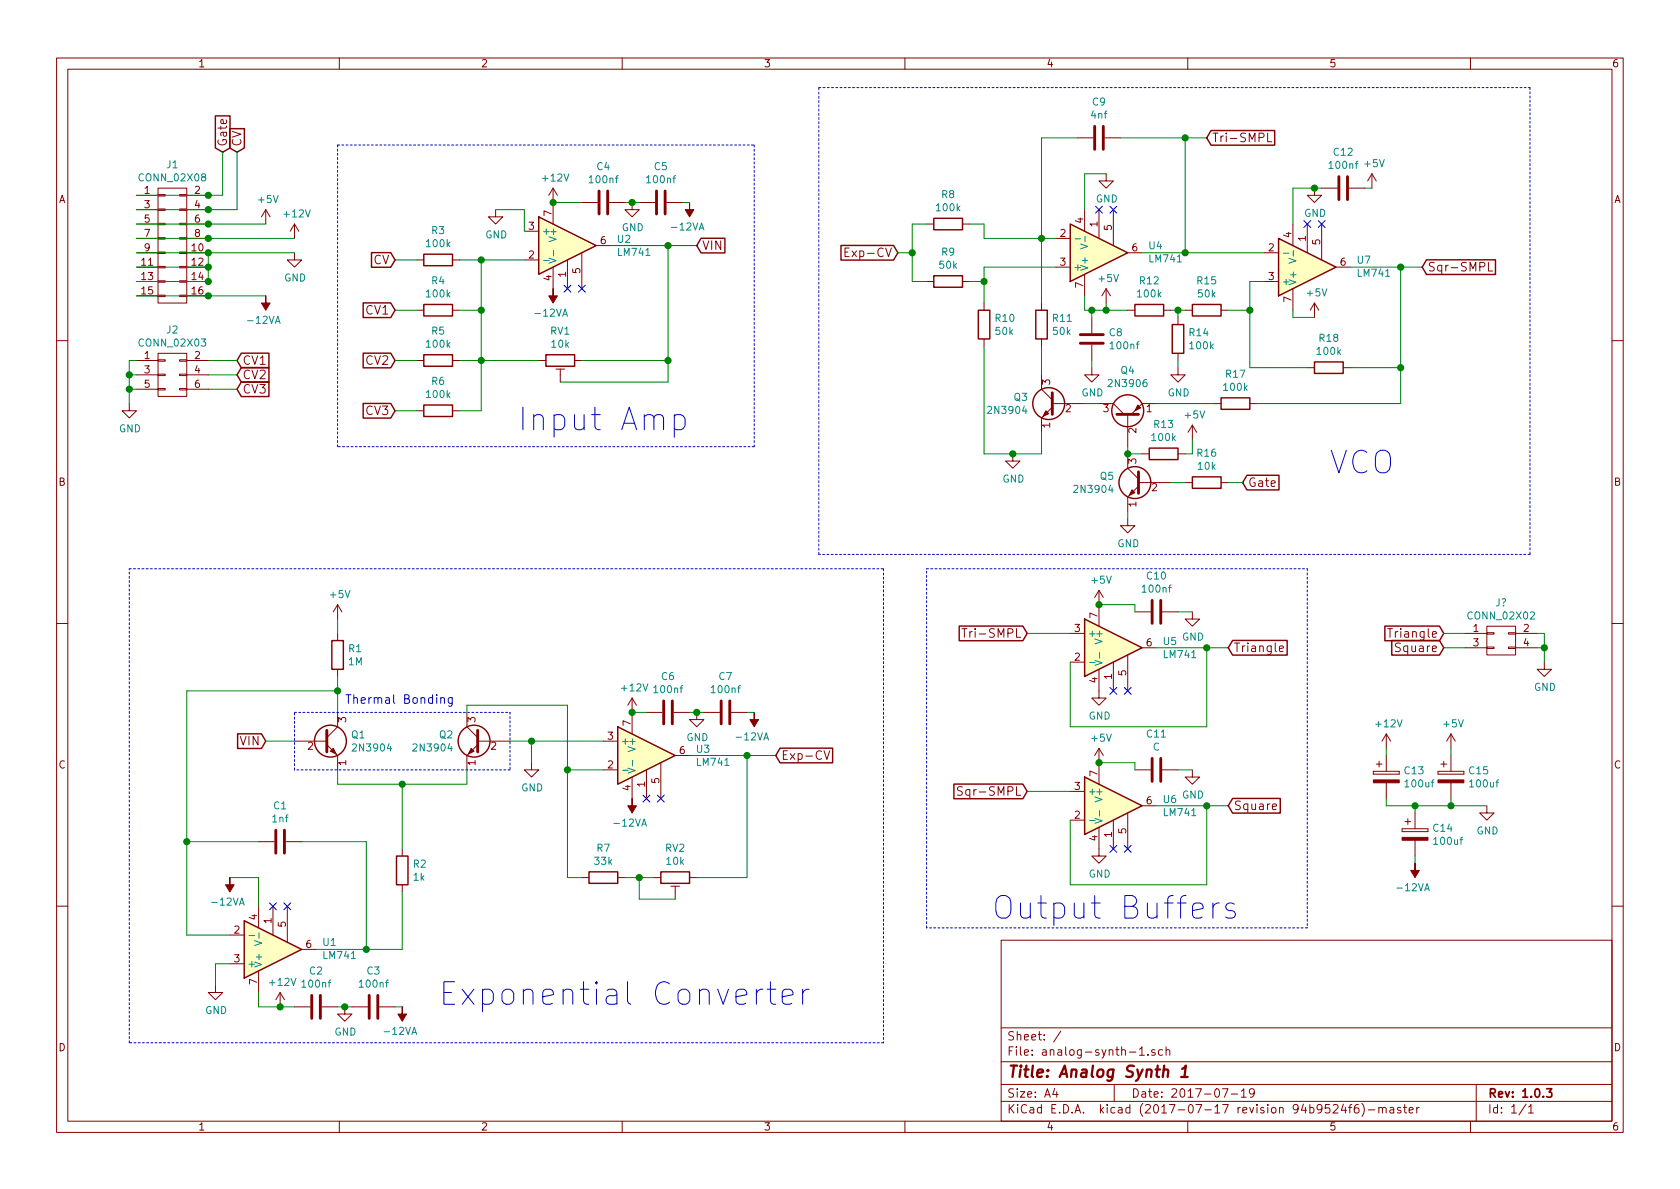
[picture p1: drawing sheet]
<svg xmlns="http://www.w3.org/2000/svg" width="297mm" height="210mm" viewBox="0 0 297 210" stroke-linecap="round" stroke-linejoin="round" font-family="sans-serif">
<g fill="none" stroke="#840000" stroke-width=".18">
<path d="M10 10.3h277v189.9h-277zM12 12.2h273v186.1h-273zM60 10.3v1.9M110 10.3v1.9M160 10.3v1.9M210 10.3v1.9M260 10.3v1.9M24.1 34.5h3.8M24.1 37.1h3.8M24.1 39.6h3.8M27.9 39.5h1.3v.2h-1.3zM27.9 37h1.3v.2h-1.3z"/>
<path d="M27.9 34.4h1.3v.3h-1.3zM27.9 33.3h5.1v20.3h-5.1zM31.7 39.5h1.3v.2h-1.3zM31.7 37h1.3v.2h-1.3zM31.7 34.4h1.3v.3h-1.3zM33 34.5h3.8M33 37.1h3.8M33 39.6h3.8M47 37.1l-.8 1.2M47 37.1v2.5M47 37.1l.8 1.2M52.1 39.6l-.8 1.3"/>
<path d="M52.1 39.6v2.6M52.1 39.6l.7 1.3M87.6 37.1v1.2h1.3l-1.3 1.3-1.2-1.3h1.2M97.8 33.3v6.3M97.8 33.3l-.8 1.2M97.8 33.3l.8 1.2M102.9 35.8h2.8M107.7 35.8h2.8M111.8 35.8v1.3h1.2l-1.2 1.2-1.3-1.2h1.3M113 35.8h2.8M117.9 35.8h2.7M163.8 39.6h1.3"/>
<path d="M170.2 39.6h1.2M190.5 24.4h2.8M191.8 37.1v3.8M194.3 37.1v5.1M195.3 24.4h2.8M195.6 30.7v1.3h1.2l-1.2 1.3-1.3-1.3h1.3M196.8 37.1v6.3M224.1 23.5v1.6h.8M228.6 39.6v3.8M231.1 39.6v5.1M232.4 33.3v1.2h1.3l-1.3 1.3-1.3-1.3h1.3M233.7 39.6v6.4"/>
<path d="M233.7 33.3h2.8M238.5 33.3h2.8M242.6 30.7l-.8 1.3M242.6 30.7v2.6M242.6 30.7l.7 1.3M24.1 42.2h3.8M24.1 44.7h3.8M24.1 47.2h3.8M24.1 49.8h3.8M24.1 52.3h3.8M27.9 52.2h1.3v.2h-1.3zM27.9 49.7h1.3v.2h-1.3z"/>
<path d="M27.9 47.1h1.3v.3h-1.3zM27.9 44.6h1.3v.2h-1.3zM27.9 42h1.3v.3h-1.3zM31.7 52.2h1.3v.2h-1.3zM31.7 49.7h1.3v.2h-1.3zM31.7 47.1h1.3v.3h-1.3zM31.7 44.6h1.3v.2h-1.3zM31.7 42h1.3v.3h-1.3zM33 42.2h3.8M33 44.7h3.8M33 47.2h3.8M33 49.8h3.8"/>
<path d="M33 52.3h3.8M52.1 44.7v1.3h1.2l-1.2 1.2-1.3-1.2h1.3M73.7 46h1.2M73.7 54.9h1.2M80 46h1.3M80 54.9h1.3M92.7 46h2.5M92.7 40.9h2.5M97.8 47.2v3.8M100.3 46v5M102.9 44.7v6.3M105.4 43.4h2.5"/>
<path d="M149.4 44.6h.5M150.1 43.9h-.7v1.5h.7M163.8 49.8h1.3M170.2 49.8h1.2M174 53.6v1.3M174 59.9v1.3M184.1 53.6v1.3M184.1 59.9v1.3M186.7 42.2h2.5M186.7 47.2h2.5M191.8 48.5v3.8M193 56.1v2.8"/>
<path d="M195.6 51l-.8 1.3M195.6 51v2.6M195.6 51l.7 1.3M199.4 44.7h2.5M199.4 54.9h1.3M205.7 54.9h1.3M208.3 56.1v1.3M209.5 54.9h1.3M215.9 54.9h1.3M223.5 44.7h2.6M223.5 49.8h2.6M228.6 51v3.9"/>
<path d="M232.4 53.6l-.8 1.3M232.4 53.6v2.5M232.4 53.6l.8 1.3M236.2 47.2h2.6M263.2 46.4v1.5h.7M10 60.2h2M22.9 71.4v1.2h1.2l-1.2 1.3-1.3-1.3h1.3M24.1 63.7h3.8M24.1 66.3h3.8M24.1 68.8h3.8M27.9 68.7h1.3v.3h-1.3zM27.9 66.2h1.3v.2h-1.3z"/>
<path d="M27.9 63.6h1.3v.3h-1.3zM27.9 62.5h5.1v7.6h-5.1zM31.7 68.7h1.3v.3h-1.3zM31.7 66.2h1.3v.2h-1.3zM31.7 63.6h1.3v.3h-1.3zM33 63.7h3.8M33 66.3h3.8M33 68.8h3.8M73.7 63.7h1.2M73.7 72.6h1.2M80 63.7h1.3M80 72.6h1.3"/>
<path d="M95.2 63.7h1.3M98.3 65.3h1.5M99.1 65.3v2.3M101.6 63.7h1.3M184.1 66.3v2.5l2 1.9M186.1 72l-2 1.9v2.5M186.1 71.4h5.7M193 65v1.3h1.3l-1.3 1.3-1.2-1.3h1.2M193 61v2.7M194.3 71.4h2.5l2 1.9M199.4 73.3v5.7M204.5 71.4h-2.6l-1.9 1.9"/>
<path d="M208.3 65v1.3h1.2l-1.2 1.3-1.3-1.3h1.3M208.3 62.5v1.2M210.8 75.2l-.7 1.2M210.8 75.2v2.5M210.8 75.2l.8 1.2M214.6 71.4h1.3M221 71.4h1.2M231.1 65h1.3M237.5 65h1.3M285 60.2h2M179.1 80.3v1.2h1.2l-1.2 1.3-1.3-1.3h1.3M199.4 91.7v1.3h1.3l-1.3 1.2-1.3-1.2h1.3"/>
<path d="M199.4 80.3v2.5l1.9 1.9M201.3 86l-1.9 1.9v2.5M201.3 85.3h5.7M201.9 80.3h1.3M208.3 80.3h1.2M209.5 85.3h1.3M215.9 85.3h1.3M10 110.3h2M59.7 106.9v2.6M59.7 112v1.3M59.7 118.4v1.2M59.7 106.9l-.8 1.3"/>
<path d="M59.7 106.9l.8 1.3M170.1 111.2h.9M170.5 111.2v1.5M189.2 117.1h2.6M189.2 112h2.6M194.3 118.4v5h1.3l-1.3 1.3-1.3-1.3h1.3M194.3 104.4v6.3M194.3 104.4l-.8 1.3M194.3 104.4l.8 1.3M196.8 117.1v5.1M199.4 115.8v6.4M200.7 108.2h2.8"/>
<path d="M201.9 114.5h2.6M205.5 108.2h2.8M210.8 108.2v1.3h1.3l-1.3 1.2-1.3-1.2h1.3M226.2 114.7l.7-.1-.1-.3-.4-.1-.2 .2 .1 .8h.5M245.3 111.2h.9M259.1 112h3.8M259.1 114.5h3.8M262.9 114.4h1.3v.3h-1.3zM262.9 111.9h1.3v.2h-1.3zM262.9 110.7h5.1v5.1h-5.1zM266.7 114.4h1.3v.3h-1.3zM266.7 111.9h1.3v.2h-1.3z"/>
<path d="M268 112h3.8M268 114.5h3.8M273 117.1v1.3h1.3l-1.3 1.2-1.2-1.2h1.2M285 110.3h2M52.1 131.1h5.7M57.8 131.7l1.9 1.9v2.5M59.7 126v2.5l-1.9 1.9M82.5 126v2.5l2 1.9M84.5 131.7l-2 1.9v2.5M84.5 131.1h5.7M94 134.9v1.2h1.2l-1.2 1.3-1.3-1.3h1.3M106.7 131.1h2.5"/>
<path d="M106.7 136.1h2.5M111.8 123.4v6.4M111.8 137.4v3.8M111.8 123.4l-.8 1.3M111.8 123.4l.7 1.3M114.3 136.1v5.1M114.3 126h2.8M116.8 134.9v6.3M119.1 126h2.8M119.4 133.6h2.5M123.2 126v1.2h1.3l-1.3 1.3-1.3-1.3h1.3M124.5 126h2.8"/>
<path d="M129.3 126h2.8M145.7 132.8l.5 1.5 .5-1.5M170.2 139.2l-.6-.1-.2 .1v.5l.6 .3 .2 .3-.3 .3h-.6M189.2 139.9h2.6M194.3 132.3v6.4M194.3 132.3l-.8 1.3M194.3 132.3l.8 1.3M200.7 136.1h2.8M205.5 136.1h2.8M210.8 136.1v1.3h1.3l-1.3 1.3-1.3-1.3h1.3M242.8 136.4v.5zM242.8 136.9h4.6z"/>
<path d="M242.8 136.4h4.6zM243.3 135.1h1M243.8 134.6v1M245.1 129.8v2.5M245.1 133.6v2.8M245.1 138.4v2.8M245.1 129.8l-.8 1.3M245.1 129.8l.8 1.3M247.4 136.4v.5zM254.3 136.4v.5zM254.3 136.9h4.5zM254.3 136.4h4.5z"/>
<path d="M254.8 135.1h1M255.3 134.6v1M256.5 129.8v2.5M256.5 133.6v2.8M256.5 138.4v2.8M256.5 129.8l-.7 1.3M256.5 129.8l.8 1.3M258.8 136.4v.5zM45.7 148.8h2.8M50.5 148.8h2.8M71.1 150.1v1.3M71.1 156.5v1.2"/>
<path d="M102.9 155.2h1.2M109.2 155.2h1.3M115.6 155.2h1.2M118.6 156.7h1.5M119.4 156.7v2.3M121.9 155.2h1.3M189.2 145h2.6M194.3 146.3v5.1h1.3l-1.3 1.2-1.3-1.2h1.3M196.8 145v5.1M199.4 143.8v6.3M201.9 142.5h2.6M225 142.7l.7-.2-.1-.3h-.4l-.2 .2v.7h.6"/>
<path d="M247.9 146.6v.5zM247.9 147.1h4.6zM247.9 146.6h4.6zM248.4 145.3h1M248.9 144.8v1M250.2 143.8v2.8M250.2 148.6v2.8M252.5 146.6v.5zM262.9 142.5v1.3h1.3l-1.3 1.2-1.3-1.2h1.3M10 160.2h2M38.1 174.2v1.3h1.3l-1.3 1.3-1.3-1.3h1.3M40.6 165.3h2.6"/>
<path d="M40.6 170.4h2.6M45.7 160.3v3.8M45.7 171.7v3.8M48.3 160.3v5M49.5 175.5l-.7 1.3M49.5 175.5v2.5M49.5 175.5l.8 1.3M50.8 160.3v6.3M52.1 178h2.8M53.3 167.9h2.6M56.9 178h2.8M61 178v1.3h1.2l-1.2 1.3-1.3-1.3h1.3"/>
<path d="M62.2 178h2.8M67.1 178h2.7M177 166.3h108v32h-108zM285 160.2h2M60 198.3v1.9M110 198.3v1.9M160 198.3v1.9M177 194.8h108M177 191.8h108M177 187.8h108M177 181.8h108M186.5 192.5l-.4 1h1"/>
<path d="M186.8 193v1M187.6 182.3l-1.3 2M197 191.8v3M199.7 186h1.1M201.5 185.5l.4-.4v1.5M201.5 186.6h.8M203 186.5v.1M204.2 185.7a.37 .37 0 0 0-.6 .1l.1 .2 .5 .2 .1 .1-.3 .3-.4-.1M205.5 185.7l-.4-.1-.3 .3 .1 .6 .2 .1 .4-.1M206.2 185.7a.37 .37 0 0 1 .6 .1v.8M206.2 185.1v1.5M210 198.3v1.9"/>
<path d="M216.1 192.5h1l-.6 1.5M217.7 193.5h1.1M219.5 193l.4-.5v1.5M219.5 194h.8M221.8 193.2l-.3 .3h-.3l-.3-.3v-.4l.2-.2 .4-.1 .2 .2a1.13 1.13 0 0 1-.2 1.2l-.4 .1M235.1 195.3h-.7l-.1 .7 .2-.1 .5 .1 .2 .2-.1 .5-.2 .1-.6-.1M235.7 195.5l.2-.2h.4l.2 .2 .1 .3-.1 .2-.8 .8h.9M237.5 195.2l-.3 1.1h.9M237.9 195.8v1M238.4 195.8h.6M239 195.3l-.3 .2v1.3M240.2 195.3a.59 .59 0 0 0-.8 .7v.5l.2 .2 .4 .1 .2-.1 .1-.5-.1-.2-.5-.1-.3 .3"/>
<path d="M240.8 195.1a1.71 1.71 0 0 1 0 2.3M241.9 196.3h1.2M243.8 196l.2-.2 .4 .1v.9M243.8 195.8v1M244.4 196a.36 .36 0 0 1 .4-.2 .36 .36 0 0 1 .3 .2v.8M245.8 195.9h.6v.9M246.4 196.2l-.5 .1a.29 .29 0 0 0-.2 .2 .29 .29 0 0 0 .2 .3l.5-.1M247.6 195.9a.37 .37 0 0 0-.5 .1v.3l.5 .1 .1 .1-.2 .3-.4-.1M248.1 195.8h.6M248.4 195.3v1.3l.3 .2M249.1 196.3l.8-.1-.1-.3-.4-.1-.3 .2 .1 .7h.6M250.5 195.8v1"/>
<path d="M250.9 195.8l-.4 .3M260 198.3v1.9M261 191.8v6.5M269.8 195.2l-1.2 2M270.3 195.8l.4-.5v1.5M270.3 196.8h.8"/>
</g>
<path d="M273.5 192.5h.9l-.5 .6 .4 .1v.7l-.2 .1-.6-.1" fill="none" stroke="#840000" stroke-width=".3"/>
<path d="M208.8 190.4h1.2M209 189l.7-.6-.3 2" fill="none" stroke="#840000" stroke-width=".41"/>
<g fill="#840000" stroke="#840000" stroke-width=".18">
<path d="M47 52.3v1.3h.8l-.8 1.3-.8-1.3h.8z"/>
<path d="M97.8 51v1.3h.8l-.8 1.3-.8-1.3h.8z"/>
<path d="M40.6 155.2v1.3h.8l-.8 1.2-.7-1.2h.7z"/>
<path d="M58.4 132.8l.5-.5 .5 1z"/>
<path d="M83.3 132.3l.5 .5-1 .5z"/>
<path d="M111.8 141.2v1.3h.7l-.7 1.3-.8-1.3h.8z"/>
<path d="M184.9 72.6l.5 .5-1 .6z"/>
<path d="M201.2 71.6l.5 .5-1 .5z"/>
<path d="M200.2 86.6l.5 .5-1.1 .5z"/>
<path d="M121.9 35.8v1.3h.8l-.8 1.2-.7-1.2h.7z"/>
<path d="M71.1 178v1.3h.8l-.8 1.3-.7-1.3h.7z"/>
<path d="M133.3 126v1.2h.8l-.8 1.3-.7-1.3h.7z"/>
<path d="M242.8 137.9h4.6v.5h-4.6z"/>
<path d="M254.3 137.9h4.5v.5h-4.5z"/>
<path d="M247.9 148.1h4.6v.5h-4.6z"/>
<path d="M250.2 152.6v1.3h.8l-.8 1.3-.8-1.3h.8z"/>
</g>
<g fill="none" stroke="#008400" stroke-width=".18">
<path d="M24.1 39.6h22.9M39.4 26.9v7.6h-15.3M41.9 26.9v10.2h-17.8M87.6 37.1h5.1v3.8M97.8 35.8h5.1M110.5 35.8h2.5M120.6 35.8h1.3M163.8 39.6h-2.5v10.2h2.5M171.4 39.6h2.6v2.6h12.7M190.5 24.4h-6.4v29.2M195.6 30.7h-3.8v6.4M198.1 24.4h15.3"/>
<path d="M209.5 24.4v20.3M233.7 33.3h-5.1v6.3M241.3 33.3h1.3M24.1 42.2h28M24.1 44.7h28M24.1 47.2h12.7M24.1 52.3h22.9M36.8 44.7v5.1h-12.7M69.8 46h3.9M69.8 54.9h3.9M81.3 46h11.4M81.3 54.9h3.8"/>
<path d="M85.1 46v26.6h-3.8M107.9 43.4h15.3M118.1 43.4v24.2h-19M158.7 44.7h2.6M171.4 49.8h2.6M186.7 47.2h-12.7v6.4M191.8 52.3v2.6h7.6M193 54.9v1.2M195.6 53.6v1.3M201.9 44.7h21.6M207 54.9h2.5M208.3 54.9v1.2"/>
<path d="M217.2 54.9h3.8M223.5 49.8h-2.5v15.2h10.1M228.6 54.9v1.2h3.8M238.8 47.2h12.7M247.6 47.2v24.2h-25.4M22.9 66.3h1.2M22.9 68.8h1.2M24.1 63.7h-1.2v7.7M36.8 63.7h5.1M36.8 66.3h5.1M36.8 68.8h5.1M69.8 63.7h3.9"/>
<path d="M69.8 72.6h3.9M81.3 63.7h13.9M102.9 63.7h15.2M174 61.2v19.1h10.1v-3.9M184.1 61.2v5.1M191.8 71.4h2.5M193 63.7v1.3M199.4 79v1.3h2.5M204.5 71.4h10.1M208.3 63.7v1.3M210.8 77.7v2.6h-1.3M238.8 65h8.8"/>
<path d="M199.4 90.4v1.3M207 85.3h2.5M217.2 85.3h2.5M59.7 109.5v2.5M59.7 119.6v6.4M181.6 112h7.6M194.3 106.9h6.4v1.3M204.5 114.5h12.7M208.3 108.2h2.5M213.4 114.5v14h-24.2v-11.4M255.3 112h3.8M255.3 114.5h3.8"/>
<path d="M271.8 112h1.2v5.1M271.8 114.5h1.2M47 131.1h5.1M59.7 136.1v2.6h22.8v-2.6M59.7 122.2h-26.7v43.1h7.6M71.1 138.7v11.4M82.5 126v-1.3h17.8v30.5h2.6M90.2 131.1h16.5M94 131.1v3.8M100.3 136.1h6.4M111.8 126h2.5M121.9 133.6h15.3"/>
<path d="M121.9 126h2.6M132.1 133.6v21.6h-8.9M132.1 126h1.2M181.6 139.9h7.6M194.3 134.9h6.4v1.2M208.3 136.1h2.5M245.1 132.3v1.3M256.5 132.3v1.3M33 148.8h12.7M40.6 155.2h5.1v5.1M53.3 148.8h11.5v19.1M71.1 157.7v10.2h-15.2"/>
<path d="M110.5 155.2h5.1M113 155.2v3.8h6.4M204.5 142.5h12.7M213.4 142.5v14h-24.2v-11.5M245.1 141.2v1.3h17.8M250.2 142.5v1.3M250.2 151.4v1.2M256.5 141.2v1.3M40.6 170.4h-2.5v3.8M45.7 175.5v2.5h6.4M59.7 178h2.5M69.8 178h1.3"/>
</g>
<g fill="#008400" stroke="#008400" stroke-width=".25">
<circle cx="36.8" cy="39.6" r=".51"/>
<circle cx="36.8" cy="42.2" r=".51"/>
<circle cx="36.8" cy="44.7" r=".51"/>
<circle cx="36.8" cy="47.2" r=".51"/>
<circle cx="36.8" cy="52.3" r=".51"/>
<circle cx="36.8" cy="34.5" r=".51"/>
<circle cx="36.8" cy="37.1" r=".51"/>
<circle cx="36.8" cy="49.8" r=".51"/>
<circle cx="118.1" cy="63.7" r=".51"/>
<circle cx="85.1" cy="46" r=".51"/>
<circle cx="85.1" cy="63.7" r=".51"/>
<circle cx="85.1" cy="54.9" r=".51"/>
<circle cx="118.1" cy="43.4" r=".51"/>
<circle cx="71.1" cy="138.7" r=".51"/>
<circle cx="64.8" cy="167.9" r=".51"/>
<circle cx="59.7" cy="122.2" r=".51"/>
<circle cx="33" cy="148.8" r=".51"/>
<circle cx="94" cy="131.1" r=".51"/>
<circle cx="100.3" cy="136.1" r=".51"/>
<circle cx="113" cy="155.2" r=".51"/>
<circle cx="132.1" cy="133.6" r=".51"/>
<circle cx="161.3" cy="44.7" r=".51"/>
<circle cx="174" cy="49.8" r=".51"/>
<circle cx="184.2" cy="42.2" r=".51"/>
<circle cx="179.1" cy="80.3" r=".51"/>
<circle cx="209.6" cy="24.4" r=".51"/>
<circle cx="209.6" cy="44.7" r=".51"/>
<circle cx="195.6" cy="54.9" r=".51"/>
<circle cx="208.3" cy="54.9" r=".51"/>
<circle cx="221" cy="54.9" r=".51"/>
<circle cx="247.7" cy="65" r=".51"/>
<circle cx="247.7" cy="47.2" r=".51"/>
<circle cx="213.4" cy="114.5" r=".51"/>
<circle cx="213.4" cy="142.5" r=".51"/>
<circle cx="199.4" cy="80.3" r=".51"/>
<circle cx="111.8" cy="35.8" r=".51"/>
<circle cx="97.8" cy="35.8" r=".51"/>
<circle cx="49.5" cy="178" r=".51"/>
<circle cx="61" cy="178" r=".51"/>
<circle cx="123.2" cy="126" r=".51"/>
<circle cx="111.8" cy="126" r=".51"/>
<circle cx="193" cy="54.9" r=".51"/>
<circle cx="232.4" cy="33.3" r=".51"/>
<circle cx="194.3" cy="106.9" r=".51"/>
<circle cx="194.3" cy="134.9" r=".51"/>
<circle cx="250.2" cy="142.5" r=".51"/>
<circle cx="256.5" cy="142.5" r=".51"/>
<circle cx="22.9" cy="66.3" r=".51"/>
<circle cx="22.9" cy="68.8" r=".51"/>
<circle cx="273" cy="114.5" r=".51"/>
</g>
<g fill="none" stroke="#840000" stroke-width=".25">
<path d="M38.1 20.5h2.6v5.7l-1.3 .7-1.3-.7zM40.6 22.8h2.6v3.4l-1.3 .7-1.3-.7zM95.2 38.3l10.2 5.1-10.2 5.1zM165.1 38.6h5.1v2h-5.1zM189.2 39.6l10.2 5.1-10.2 5.1zM214.1 23.1h11.3v2.6h-11.3l-.7-1.3zM64.2 53.6h4.9l.7 1.3-.7 1.3h-4.9zM65.7 44.7h3.4l.7 1.3-.7 1.3h-3.4zM74.9 45h5.1v2h-5.1zM74.9 53.8h5.1v2.1h-5.1zM124 42.1h4.2v2.6h-4.2l-.8-1.3zM148.7 43.4h9.3l.7 1.3-.7 1.3h-9.3z"/>
<path d="M165.1 48.8h5.1v2h-5.1zM173 54.9h2v5h-2zM183.1 54.9h2.1v5h-2.1zM200.7 53.8h5v2.1h-5zM207.3 57.4h2v5.1h-2zM210.8 53.8h5.1v2.1h-5.1zM226.1 42.2l10.1 5-10.1 5.1zM252.2 45.9h12.2v2.6h-12.2l-.7-1.3zM42.7 62.5h4.8v2.5h-4.8l-.8-1.3zM42.7 65h4.8v2.6h-4.8l-.8-1.3zM42.7 67.5h4.8v2.6h-4.8l-.8-1.3zM64.2 62.5h4.9l.7 1.2-.7 1.3h-4.9z"/>
<path d="M64.2 71.3h4.9l.7 1.3-.7 1.3h-4.9zM74.9 62.7h5.1v2.1h-5.1zM74.9 71.6h5.1v2.1h-5.1zM96.5 62.7h5.1v2.1h-5.1zM203.2 79.2h5.1v2.1h-5.1zM215.9 70.4h5.1v2h-5.1zM232.4 64h5.1v2h-5.1zM210.8 84.3h5.1v2.1h-5.1zM220.5 84h5.6v2.6h-5.6l-.8-1.3zM58.7 113.3h2v5.1h-2zM169.6 110.7h11.2l.8 1.3-.8 1.3h-11.2zM191.8 109.5l10.1 5-10.1 5.1z"/>
<path d="M217.9 113.3h9.7v2.5h-9.7l-.7-1.3zM244.9 110.7h9.6l.8 1.3-.8 1.3h-9.6zM246.1 113.3h8.4l.8 1.2-.8 1.3h-8.4zM42 129.8h4.2l.8 1.3-.8 1.3h-4.2zM109.2 128.5l10.2 5.1-10.2 5.1zM137.9 132.3h9.3v2.6h-9.3l-.7-1.3zM168.7 138.7h12.1l.8 1.2-.8 1.3h-12.1zM191.8 137.4l10.1 5.1-10.1 5.1zM70.1 151.4h2v5.1h-2zM104.1 154.2h5.1v2h-5.1zM116.8 154.2h5.1v2h-5.1zM217.9 141.2h8.5v2.6h-8.5l-.7-1.3z"/>
<path d="M43.2 162.8l10.1 5.1-10.1 5.1z"/>
<circle cx="185.4" cy="71.4" r="2.82"/>
<circle cx="199.4" cy="72.6" r="2.82"/>
<circle cx="200.7" cy="85.3" r="2.82"/>
<circle cx="58.4" cy="131.1" r="2.82"/>
<circle cx="83.8" cy="131.1" r="2.82"/>
</g>
<g fill="#ffffc2" stroke="#ffffc2" stroke-width=".18">
<path d="M95.2 38.3l10.2 5.1-10.2 5.1z"/>
<path d="M43.2 162.8l10.1 5.1-10.1 5.1z"/>
<path d="M109.2 128.5l10.2 5.1-10.2 5.1z"/>
<path d="M189.2 39.6l10.2 5.1-10.2 5.1z"/>
<path d="M226.1 42.2l10.1 5-10.1 5.1z"/>
<path d="M191.8 109.5l10.1 5-10.1 5.1z"/>
<path d="M191.8 137.4l10.1 5.1-10.1 5.1z"/>
</g>
<g fill="none" stroke="#008484" stroke-width=".18">
<path d="M96.1 46h1M97.1 45.7l1.2 .4-1.2 .4M97.9 44.3v1M190.1 42.2h1M191.1 43.1l1.2 .5-1.2 .4M191.8 41.8v.9M226.9 44.8h1M227.9 45.7l1.3 .4-1.3 .5M228.7 44.3v1M192.6 117.2h1M193.6 116.8l1.3 .4-1.3 .4M194.4 115.4v1"/>
<path d="M110.1 136.2h1M111 135.8l1.3 .5-1.3 .4M111.8 134.5v.9M192.6 145.1h1M193.6 144.7l1.3 .5-1.3 .4M194.4 143.4v.9M44 165.4h1M45 166.3l1.3 .5-1.3 .4M45.8 164.9v1"/>
</g>
<g fill="none" stroke="#0000c2" stroke-width=".18" stroke-dasharray=".3 .4">
<path d="M144.8 15.5h125.7M270.5 15.5v82.5M59.7 25.6h73.6M133.3 25.6v53.4M59.7 79v-53.4M133.3 79h-73.6M144.8 98v-82.5M270.5 98h-125.7M22.9 100.6h133.3M156.2 100.6v83.8M163.8 100.6h67.3M231.1 100.6v63.5"/>
<path d="M52.1 126h38.1M52.1 136.1v-10.1M90.2 126v10.1M90.2 136.1h-38.1M163.8 164.1v-63.5M231.1 164.1h-67.3M22.9 184.4v-83.8M156.2 184.4h-133.3"/>
</g>
<g fill="none" stroke="#0000c2" stroke-width=".18">
<path d="M119.2 73.5l.4-.2h.8l.5 .4 .2 .4v1.1l-.3 .6-.4 .2h-.8l-.4-.2M119.2 73.3v4M77.9 123.5l.1-.1a.37 .37 0 0 1 .6 .2v.8M77.9 123.4v1M80 123.4v1.2l-.3 .3-.4-.1M80 123.4h-.5l-.3 .2 .2 .7h.6M214.5 159.7v2.7M215.6 159.7a1.05 1.05 0 0 0-1.1 .7M218.2 159.9l-.3-.2h-.6l-.4 .2-.2 .4 .2 .5 .4 .2h.6l.3 .2 .2 .4-.2 .6-.3 .2h-.8l-.4-.2M134.9 174.9a1.05 1.05 0 0 0-1.2 .8M135.6 174.9h1.6M136.2 173.6v3.4l.2 .4 .8 .2"/>
<path d="M138.3 176.3l1.9-.4v-.4l-.2-.4-.4-.2h-.7l-.4 .2-.2 .4v1.5l.2 .4 .4 .2h.7l.4-.2M141.9 174.9v2.7M143.1 174.9a1.05 1.05 0 0 0-1.2 .8"/>
</g>
<g fill="none" stroke="#840000" stroke-width=".51">
<path d="M105.9 33.8v4M107.4 33.8v4M116.1 33.8v4M117.6 33.8v4M193.5 22.3v4.1M195.1 22.3v4.1M236.7 31.2v4.1M238.3 31.2v4.1M191 59.2h4.1M186.1 69.5v3.8M191 60.7h4.1M197.5 73.3h3.8"/>
<path d="M201.3 83.4v3.8M203.7 106.2v4M205.2 106.2v4M57.8 129.2v3.8M84.5 129.2v3.8M117.3 123.9v4.1M118.9 123.9v4.1M127.5 123.9v4.1M129 123.9v4.1M203.7 134.1v4.1M205.2 134.1v4.1M48.8 146.8v4.1"/>
<path d="M50.3 146.8v4.1M55.1 176v4.1M56.6 176v4.1M65.3 176v4.1M66.8 176v4.1"/>
</g>
<g fill="none" stroke="#000084" stroke-width=".18">
<path d="M193.7 36.5l1.2 1.2M194.9 36.5l-1.2 1.2M196.2 36.5l1.3 1.2M197.5 36.5l-1.3 1.2M230.5 39l1.2 1.2M231.7 39l-1.2 1.2M233.1 39l1.2 1.2M234.3 39l-1.2 1.2M99.7 50.4l1.2 1.3M100.9 50.4l-1.2 1.3M102.3 50.4l1.2 1.3M103.5 50.4l-1.2 1.3"/>
<path d="M196.2 121.6l1.3 1.2M197.5 121.6l-1.3 1.2M198.8 121.6l1.2 1.2M200 121.6l-1.2 1.2M47.7 159.7l1.2 1.2M48.9 159.7l-1.2 1.2M50.2 159.7l1.2 1.2M51.4 159.7l-1.2 1.2M113.7 140.6l1.2 1.2M114.9 140.6l-1.2 1.2M116.2 140.6l1.2 1.2M117.4 140.6l-1.2 1.2"/>
<path d="M196.2 149.5l1.3 1.2M197.5 149.5l-1.3 1.2M198.8 149.5l1.2 1.2M200 149.5l-1.2 1.2"/>
</g>
<g font-size="5.6" fill="#0000c2">
<text x="91.4" y="76.2">Input Amp</text>
<text x="234.9" y="83.8">VCO</text>
<text x="175.3" y="162.6">Output Buffers</text>
<text x="77.5" y="177.8">Exponential Converter</text>
</g>
<text font-size="2.8" fill="#840000" x="178" y="190.5">Title: Analog Synth 1</text>
<g font-size="2.1" fill="#840000">
<text x="40.1" y="26" transform="rotate(-90 40.1 26)">Gate</text>
<text x="42.7" y="26" transform="rotate(-90 42.7 26)">CV</text>
<text x="214.3" y="25.1">Tri-SMPL</text>
<text x="66" y="46.7">CV</text>
<text x="124.1" y="44.2">VIN</text>
<text x="150.3" y="45.5">Exp-CV</text>
<text x="252.4" y="48">Sqr-SMPL</text>
<text x="64.8" y="55.6">CV1</text>
<text x="42.8" y="64.5">CV1</text>
<text x="64.8" y="64.5">CV2</text>
<text x="42.8" y="67.1">CV2</text>
<text x="42.8" y="69.6">CV3</text>
<text x="64.8" y="73.4">CV3</text>
<text x="220.6" y="86.1">Gate</text>
<text x="171.4" y="112.8">Tri-SMPL</text>
<text x="246.1" y="112.8">Triangle</text>
<text x="218.1" y="115.3">Triangle</text>
<text x="247.2" y="115.3">Square</text>
<text x="42.5" y="131.8">VIN</text>
<text x="138.1" y="134.4">Exp-CV</text>
<text x="170.6" y="140.7">Sqr-SMPL</text>
<text x="218.1" y="143.3">Square</text>
<text x="178" y="184">Sheet: /</text>
<text x="178" y="186.7">File: analog-synth-1.sch</text>
<text x="178" y="196.9">KiCad E.D.A. kicad (2017-07-17 revision 94b9524f6)-master</text>
<text x="178" y="194.1">Size: A4</text>
<text x="200" y="194.1">Date: 2017-07-19</text>
<text x="263" y="194.1">Rev: 1.0.3</text>
<text x="263" y="196.9">Id: 1/1</text>
</g>
<text font-size="2.1" fill="#0000c2" x="61" y="124.5">Thermal Bonding</text>
<g font-size="1.8" fill="#840000">
<text x="35" y="11.9">1</text>
<text x="85" y="11.9">2</text>
<text x="135" y="11.9">3</text>
<text x="185" y="11.9">4</text>
<text x="235" y="11.9">5</text>
<text x="285" y="11.9">6</text>
<text x="10.4" y="35.9">A</text>
<text x="25.6" y="34.3">1</text>
<text x="34.4" y="34.3">2</text>
<text x="285.4" y="35.9">A</text>
<text x="25.6" y="36.8">3</text>
<text x="25.6" y="39.4">5</text>
<text x="25.6" y="41.9">7</text>
<text x="34.4" y="36.8">4</text>
<text x="34.4" y="39.4">6</text>
<text x="34.4" y="41.9">8</text>
<text x="93.5" y="40.6">3</text>
<text x="97.5" y="38.2" transform="rotate(-90 97.5 38.2)">7</text>
<text x="187.5" y="41.9">2</text>
<text x="191.5" y="39.5" transform="rotate(-90 191.5 39.5)">4</text>
<text x="194.1" y="40.1" transform="rotate(-90 194.1 40.1)">1</text>
<text x="196.6" y="40.7" transform="rotate(-90 196.6 40.7)">5</text>
<text x="25.1" y="47">11</text>
<text x="25.6" y="44.4">9</text>
<text x="34" y="44.4">10</text>
<text x="34" y="47">12</text>
<text x="93.5" y="45.7">2</text>
<text x="106.2" y="43.2">6</text>
<text x="187.5" y="47">3</text>
<text x="200.2" y="44.4">6</text>
<text x="224.3" y="44.4">2</text>
<text x="228.3" y="42" transform="rotate(-90 228.3 42)">4</text>
<text x="230.9" y="42.6" transform="rotate(-90 230.9 42.6)">1</text>
<text x="233.4" y="43.3" transform="rotate(-90 233.4 43.3)">5</text>
<text x="237" y="47">6</text>
<text x="25.1" y="49.5">13</text>
<text x="25.1" y="52.1">15</text>
<text x="34" y="49.5">14</text>
<text x="34" y="52.1">16</text>
<text x="97.5" y="49.6" transform="rotate(-90 97.5 49.6)">4</text>
<text x="100.1" y="49" transform="rotate(-90 100.1 49)">1</text>
<text x="102.6" y="48.4" transform="rotate(-90 102.6 48.4)">5</text>
<text x="191.5" y="50.9" transform="rotate(-90 191.5 50.9)">7</text>
<text x="224.3" y="49.5">3</text>
<text x="228.3" y="53.4" transform="rotate(-90 228.3 53.4)">7</text>
<text x="25.6" y="63.5">1</text>
<text x="34.4" y="63.5">2</text>
<text x="25.6" y="66">3</text>
<text x="25.6" y="68.6">5</text>
<text x="34.4" y="66">4</text>
<text x="34.4" y="68.6">6</text>
<text x="185.7" y="68" transform="rotate(-90 185.7 68)">3</text>
<text x="185.7" y="75.7" transform="rotate(-90 185.7 75.7)">1</text>
<text x="188.4" y="72.9">2</text>
<text x="195.1" y="72.9">3</text>
<text x="200.9" y="76.6" transform="rotate(-90 200.9 76.6)">2</text>
<text x="202.7" y="72.9">1</text>
<text x="200.9" y="82" transform="rotate(-90 200.9 82)">3</text>
<text x="10.4" y="85.9">B</text>
<text x="200.9" y="89.6" transform="rotate(-90 200.9 89.6)">1</text>
<text x="203.7" y="86.9">2</text>
<text x="285.4" y="85.9">B</text>
<text x="190" y="111.8">3</text>
<text x="194.1" y="109.3" transform="rotate(-90 194.1 109.3)">7</text>
<text x="260.5" y="111.8">1</text>
<text x="269.4" y="111.8">2</text>
<text x="190" y="116.8">2</text>
<text x="199.1" y="119.5" transform="rotate(-90 199.1 119.5)">5</text>
<text x="202.7" y="114.3">6</text>
<text x="260.5" y="114.3">3</text>
<text x="269.4" y="114.3">4</text>
<text x="194.1" y="120.7" transform="rotate(-90 194.1 120.7)">4</text>
<text x="196.6" y="120.1" transform="rotate(-90 196.6 120.1)">1</text>
<text x="61.2" y="127.7" transform="rotate(-90 61.2 127.7)">3</text>
<text x="84.1" y="127.7" transform="rotate(-90 84.1 127.7)">3</text>
<text x="107.5" y="130.8">3</text>
<text x="111.5" y="128.4" transform="rotate(-90 111.5 128.4)">7</text>
<text x="10.4" y="135.9">C</text>
<text x="54.4" y="132.6">2</text>
<text x="61.2" y="135.4" transform="rotate(-90 61.2 135.4)">1</text>
<text x="84.1" y="135.4" transform="rotate(-90 84.1 135.4)">1</text>
<text x="86.8" y="132.6">2</text>
<text x="107.5" y="135.9">2</text>
<text x="120.2" y="133.3">6</text>
<text x="194.1" y="137.3" transform="rotate(-90 194.1 137.3)">7</text>
<text x="285.4" y="135.9">C</text>
<text x="111.5" y="139.8" transform="rotate(-90 111.5 139.8)">4</text>
<text x="114" y="139.2" transform="rotate(-90 114 139.2)">1</text>
<text x="116.6" y="138.5" transform="rotate(-90 116.6 138.5)">5</text>
<text x="190" y="139.7">3</text>
<text x="202.7" y="142.2">6</text>
<text x="190" y="144.8">2</text>
<text x="194.1" y="148.7" transform="rotate(-90 194.1 148.7)">4</text>
<text x="196.6" y="148.1" transform="rotate(-90 196.6 148.1)">1</text>
<text x="199.1" y="147.4" transform="rotate(-90 199.1 147.4)">5</text>
<text x="41.4" y="165.1">2</text>
<text x="45.5" y="162.7" transform="rotate(-90 45.5 162.7)">4</text>
<text x="48" y="163.3" transform="rotate(-90 48 163.3)">1</text>
<text x="50.5" y="163.9" transform="rotate(-90 50.5 163.9)">5</text>
<text x="54.1" y="167.6">6</text>
<text x="41.4" y="170.2">3</text>
<text x="45.5" y="174.1" transform="rotate(-90 45.5 174.1)">7</text>
<text x="10.4" y="185.9">D</text>
<text x="285.4" y="185.9">D</text>
<text x="35" y="199.9">1</text>
<text x="85" y="199.9">2</text>
<text x="135" y="199.9">3</text>
<text x="185" y="199.9">4</text>
<text x="235" y="199.9">5</text>
<text x="285" y="199.9">6</text>
</g>
<g font-size="1.8" fill="#008484">
<text x="193" y="21">4nf</text>
<text x="193.2" y="18.7">C9</text>
<text x="29.5" y="29.8">J1</text>
<text x="235.2" y="29.9">100nf</text>
<text x="235.9" y="27.6">C12</text>
<text x="241.4" y="29.6">+5V</text>
<text x="24.8" y="32.1">CONN_02X08</text>
<text x="45.8" y="35.9">+5V</text>
<text x="96.1" y="32.1">+12V</text>
<text x="104.4" y="32.4">100nf</text>
<text x="105.6" y="30.1">C4</text>
<text x="114.5" y="32.4">100nf</text>
<text x="115.7" y="30.1">C5</text>
<text x="166.5" y="35">R8</text>
<text x="193.8" y="35.8">GND</text>
<text x="50.4" y="38.4">+12V</text>
<text x="76.4" y="41.4">R3</text>
<text x="95.8" y="41.5">+</text>
<text x="109.9" y="40.9">GND</text>
<text x="119" y="40.8">-12VA</text>
<text x="165.7" y="37.4">100k</text>
<text x="230.6" y="38.3">GND</text>
<text x="75.5" y="43.7">100k</text>
<text x="85.8" y="42.2">GND</text>
<text x="98.4" y="42.3" transform="rotate(-90 98.4 42.3)">V+</text>
<text x="109.2" y="42.9">U2</text>
<text x="109.4" y="45.3">LM741</text>
<text x="166.2" y="47.5">50k</text>
<text x="166.5" y="45.2">R9</text>
<text x="189.7" y="47.9">+</text>
<text x="203.2" y="44.1">U4</text>
<text x="203.4" y="46.4">LM741</text>
<text x="240" y="46.6">U7</text>
<text x="50.2" y="49.8">GND</text>
<text x="75.5" y="52.6">100k</text>
<text x="76.4" y="50.3">R4</text>
<text x="192.4" y="48" transform="rotate(-90 192.4 48)">V+</text>
<text x="194.4" y="49.9">+5V</text>
<text x="201.2" y="52.6">100k</text>
<text x="201.6" y="50.3">R12</text>
<text x="211.7" y="50.3">R15</text>
<text x="211.9" y="52.6">50k</text>
<text x="226.6" y="50.4">+</text>
<text x="229.2" y="50.5" transform="rotate(-90 229.2 50.5)">V+</text>
<text x="231.2" y="52.4">+5V</text>
<text x="240.2" y="48.9">LM741</text>
<text x="29.5" y="59">J2</text>
<text x="44.1" y="57.3">-12VA</text>
<text x="76.4" y="59.2">R5</text>
<text x="94.9" y="56">-12VA</text>
<text x="97.4" y="59.2">RV1</text>
<text x="176" y="56.9">R10</text>
<text x="176.1" y="59.2">50k</text>
<text x="186.2" y="56.9">R11</text>
<text x="186.3" y="59.2">50k</text>
<text x="196.2" y="59.5">C8</text>
<text x="210.3" y="59.5">R14</text>
<text x="24.8" y="61.3">CONN_02X03</text>
<text x="75.5" y="61.5">100k</text>
<text x="97.6" y="61.5">10k</text>
<text x="196.5" y="61.8">100nf</text>
<text x="210.5" y="61.8">100k</text>
<text x="233" y="62.8">100k</text>
<text x="233.3" y="60.4">R18</text>
<text x="75.5" y="70.4">100k</text>
<text x="76.4" y="68.1">R6</text>
<text x="179.3" y="70.9">Q3</text>
<text x="191.2" y="70.1">GND</text>
<text x="196.3" y="68.4">2N3906</text>
<text x="198.2" y="66.1">Q4</text>
<text x="206.5" y="70.1">GND</text>
<text x="216.5" y="69.1">100k</text>
<text x="216.8" y="66.8">R17</text>
<text x="21" y="76.4">GND</text>
<text x="175" y="73.2">2N3904</text>
<text x="203.8" y="78">100k</text>
<text x="204.1" y="75.7">R13</text>
<text x="209.6" y="74">+5V</text>
<text x="211.7" y="80.8">R16</text>
<text x="211.9" y="83.1">10k</text>
<text x="177.2" y="85.3">GND</text>
<text x="190.2" y="87.2">2N3904</text>
<text x="194.6" y="84.9">Q5</text>
<text x="197.6" y="96.8">GND</text>
<text x="58.5" y="105.8">+5V</text>
<text x="193.1" y="103.2">+5V</text>
<text x="202.2" y="104.8">100nf</text>
<text x="202.8" y="102.5">C10</text>
<text x="264.4" y="107.2">J?</text>
<text x="192.3" y="112.6">+</text>
<text x="194.9" y="113.5" transform="rotate(-90 194.9 113.5)">V+</text>
<text x="209" y="113.3">GND</text>
<text x="259.8" y="109.5">CONN_02X02</text>
<text x="61.6" y="117.6">1M</text>
<text x="61.7" y="115.3">R1</text>
<text x="205.7" y="114.1">U5</text>
<text x="205.9" y="116.4">LM741</text>
<text x="110.1" y="122.3">+12V</text>
<text x="115.8" y="122.6">100nf</text>
<text x="117" y="120.3">C6</text>
<text x="126" y="122.6">100nf</text>
<text x="127.2" y="120.3">C7</text>
<text x="271.2" y="122.2">GND</text>
<text x="62.2" y="130.6">Q1</text>
<text x="77.7" y="130.6">Q2</text>
<text x="109.7" y="131.7">+</text>
<text x="121.4" y="131.1">GND</text>
<text x="130.5" y="130.9">-12VA</text>
<text x="192.5" y="127.2">GND</text>
<text x="193.1" y="131.2">+5V</text>
<text x="202.8" y="130.4">C11</text>
<text x="243.4" y="128.6">+12V</text>
<text x="255.3" y="128.6">+5V</text>
<text x="62.7" y="132.9">2N3904</text>
<text x="73.4" y="132.9">2N3904</text>
<text x="112.4" y="132.5" transform="rotate(-90 112.4 132.5)">V+</text>
<text x="123.2" y="133.1">U3</text>
<text x="123.3" y="135.4">LM741</text>
<text x="203.8" y="132.7">C</text>
<text x="248.4" y="136.9">C13</text>
<text x="259.8" y="136.9">C15</text>
<text x="48.4" y="143.1">C1</text>
<text x="92.2" y="139.9">GND</text>
<text x="192.3" y="140.6">+</text>
<text x="194.9" y="141.4" transform="rotate(-90 194.9 141.4)">V+</text>
<text x="205.7" y="142">U6</text>
<text x="209" y="141.2">GND</text>
<text x="248.6" y="139.2">100uf</text>
<text x="260" y="139.2">100uf</text>
<text x="48.2" y="145.4">1nf</text>
<text x="108.9" y="146.2">-12VA</text>
<text x="205.9" y="144.3">LM741</text>
<text x="253.5" y="147.1">C14</text>
<text x="253.7" y="149.4">100uf</text>
<text x="261.1" y="147.6">GND</text>
<text x="73.1" y="153.4">R2</text>
<text x="73.1" y="155.7">1k</text>
<text x="105.2" y="152.9">33k</text>
<text x="105.6" y="150.6">R7</text>
<text x="117.7" y="150.6">RV2</text>
<text x="117.9" y="152.9">10k</text>
<text x="192.5" y="155.2">GND</text>
<text x="37.7" y="160.1">-12VA</text>
<text x="247.3" y="157.6">-12VA</text>
<text x="57.1" y="167.3">U1</text>
<text x="43.7" y="171.1">+</text>
<text x="46.4" y="171.2" transform="rotate(-90 46.4 171.2)">V+</text>
<text x="54.8" y="172.3">C2</text>
<text x="57.3" y="169.6">LM741</text>
<text x="64.9" y="172.3">C3</text>
<text x="36.3" y="179.3">GND</text>
<text x="47.8" y="174.3">+12V</text>
<text x="53.6" y="174.6">100nf</text>
<text x="63.7" y="174.6">100nf</text>
<text x="59.1" y="183.1">GND</text>
<text x="68.2" y="183">-12VA</text>
</g>
</svg>
